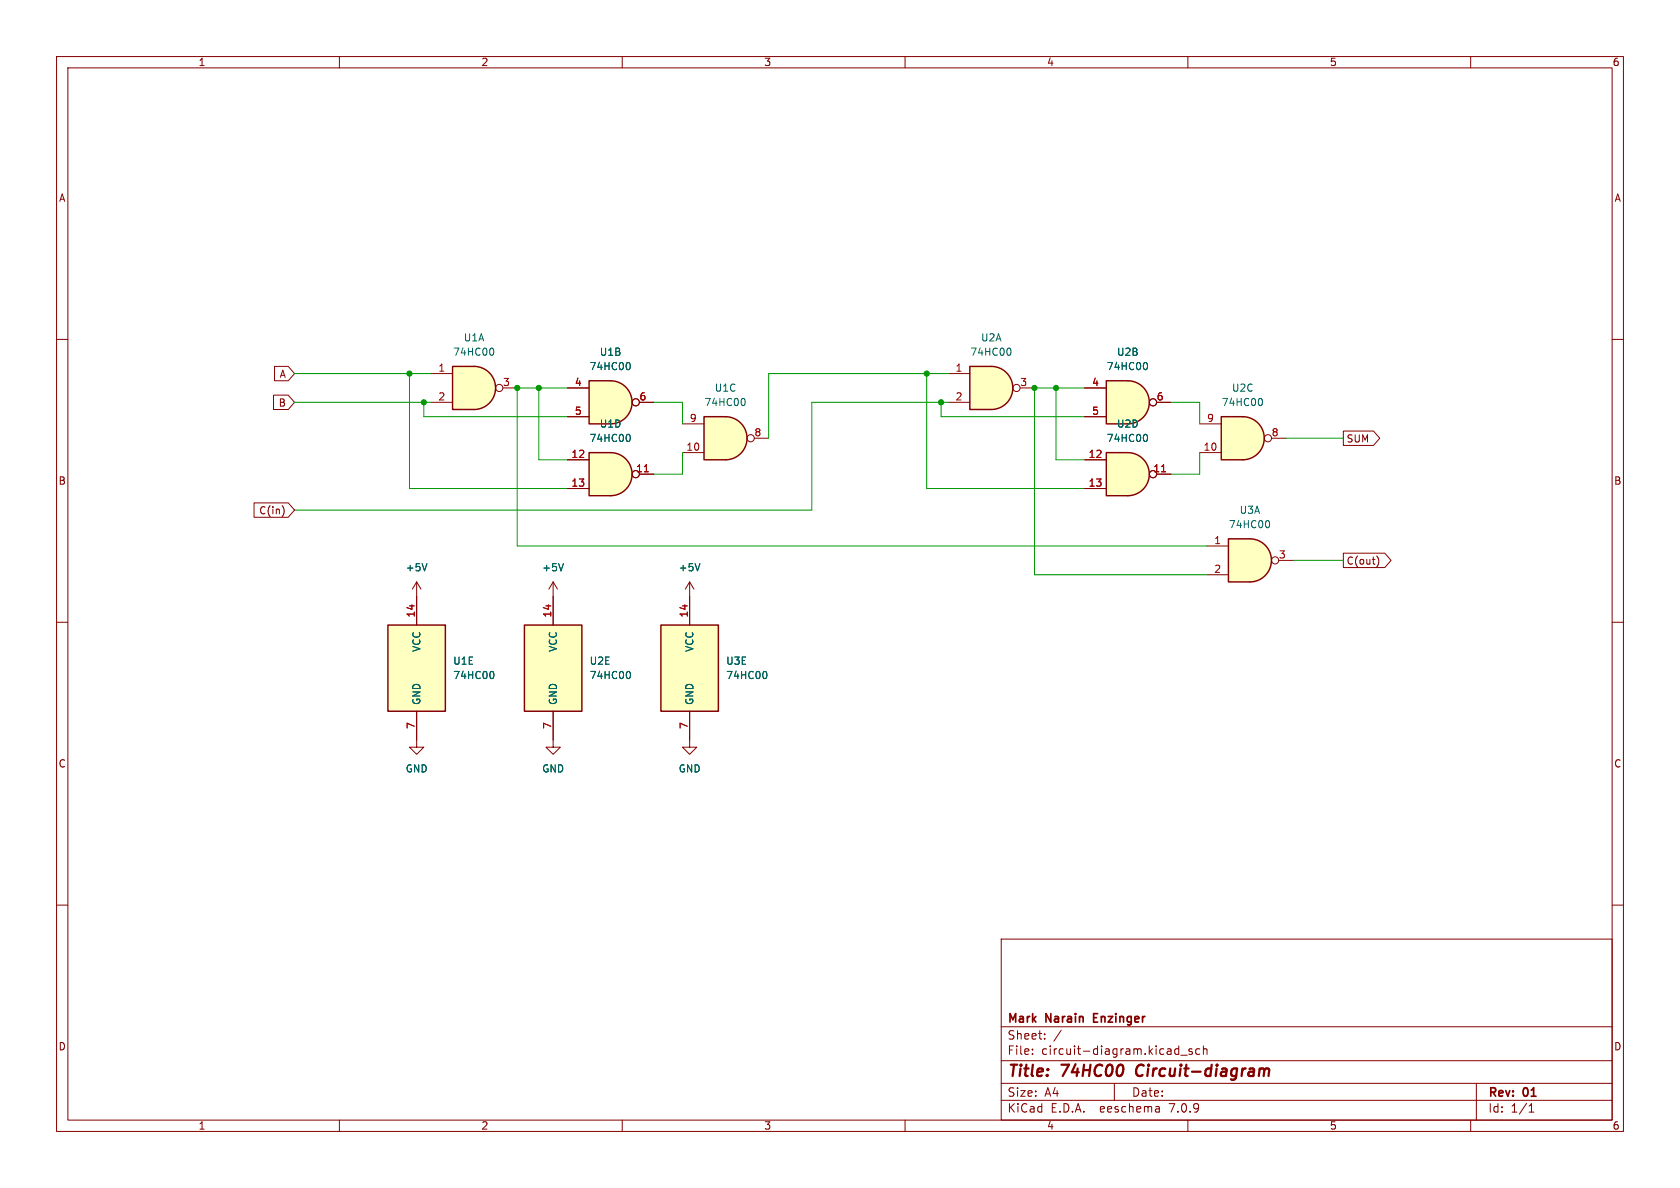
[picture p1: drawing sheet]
<svg xmlns="http://www.w3.org/2000/svg" width="297mm" height="210mm" viewBox="0 0 297 210" stroke-linecap="round" stroke-linejoin="round" font-family="sans-serif">
<g fill="none" stroke="#840000" stroke-width=".18">
<path d="M10 10h277v190h-277zM12 12h273v186h-273zM60 10v2M110 10v2M160 10v2M210 10v2M260 10v2M10 60h2M285 60h2M10 110h2M285 110h2M10 160h2"/>
<path d="M285 160h2M177 166h108v32h-108zM60 198v2M110 198v2M160 198v2M177 194.5h108M177 191.5h108M177 187.5h108M177 181.5h108M182.5 186.3v.1M182.5 185.5v.1M184.7 183.6v.1"/>
<path d="M184.7 182.8v.1M187.6 182.1l-1.3 2M197 191.5v3M204.9 195.7l.1 .9M205 196.5l-.2 .1M205 196h-.2M208.2 185.4l.2 .1M208.4 184.9v1.5M208.4 186.3l-.2 .1M208.7 186.5h1.2M210 198v2M210.7 185.5l-.3-.1-.2 .2v.2l.5 .2v.3h-.5"/>
<path d="M212.1 185.5l-.4-.1-.3 .3v.4l.1 .2h.6M212.7 185.5l.3-.1 .3 .1 .1 .9M212.7 184.9v1.5M260 198v2M261 191.5v6.5M270.3 196.6h.9M270.3 195.5l.4-.4v1.5"/>
</g>
<path d="M201.1 188.5a1.27 1.27 0 0 0 0 1.6M223.3 188.9l.2 .3M223.5 189.2l-.1 1M223.5 189.2a.5 .5 0 0 1 .8-.2v1.2" fill="none" stroke="#840000" stroke-width=".4"/>
<path d="M193.3 179.9h.5M194.1 179.2h-.8v1.5h.8" fill="none" stroke="#840000" stroke-width=".3"/>
<path d="M107.9 67.3a3.8 3.8 0 0 1 3.8 3.8 3.8 3.8 0 0 1-3.8 3.8z" fill="#ffffc2" stroke="#ffffc2" stroke-width=".18"/>
<path d="M104.1 67.3h3.8v7.6h-3.8z" fill="#ffffc2"/>
<path d="M104.1 67.3h3.8a3.8 3.8 0 0 1 3.8 3.8 3.8 3.8 0 0 1-3.8 3.8h-3.8z" fill="none" stroke="#840000" stroke-width=".25"/>
<g fill="none" stroke="#840000" stroke-width=".18">
<path d="M100.3 68.6h3.8M100.3 73.7h3.8M113 71.1h2.6"/>
<circle cx="112.4" cy="71.1" r=".63"/>
</g>
<path d="M111.1 64.1a.79 .79 0 0 1 0 1.2" fill="none" stroke="#006464" stroke-width=".18"/>
<path d="M175.3 64.8a3.8 3.8 0 0 1 3.8 3.8 3.8 3.8 0 0 1-3.8 3.8z" fill="#ffffc2" stroke="#ffffc2" stroke-width=".18"/>
<path d="M171.4 64.8h3.9v7.6h-3.9z" fill="#ffffc2"/>
<path d="M171.4 64.8h3.9a3.8 3.8 0 0 1 3.8 3.8 3.8 3.8 0 0 1-3.8 3.8h-3.9z" fill="none" stroke="#840000" stroke-width=".25"/>
<g fill="none" stroke="#840000" stroke-width=".18">
<path d="M167.6 66h3.8M167.6 71.1h3.8M180.3 68.6h2.6"/>
<circle cx="179.7" cy="68.6" r=".63"/>
</g>
<path d="M178.4 61.5a.79 .79 0 0 1 0 1.3" fill="none" stroke="#006464" stroke-width=".18"/>
<path d="M199.4 67.3a3.8 3.8 0 0 1 3.8 3.8 3.8 3.8 0 0 1-3.8 3.8z" fill="#ffffc2" stroke="#ffffc2" stroke-width=".18"/>
<path d="M195.6 67.3h3.8v7.6h-3.8z" fill="#ffffc2"/>
<path d="M195.6 67.3h3.8a3.8 3.8 0 0 1 3.8 3.8 3.8 3.8 0 0 1-3.8 3.8h-3.8z" fill="none" stroke="#840000" stroke-width=".25"/>
<g fill="none" stroke="#840000" stroke-width=".18">
<path d="M191.8 68.6h3.8M191.8 73.7h3.8M204.5 71.1h2.5"/>
<circle cx="203.8" cy="71.1" r=".63"/>
</g>
<path d="M202.6 64.1a.79 .79 0 0 1 0 1.2" fill="none" stroke="#006464" stroke-width=".18"/>
<path d="M219.7 73.7a3.8 3.8 0 0 1 3.8 3.8 3.8 3.8 0 0 1-3.8 3.8z" fill="#ffffc2" stroke="#ffffc2" stroke-width=".18"/>
<path d="M215.9 73.7h3.8v7.6h-3.8z" fill="#ffffc2"/>
<path d="M215.9 73.7h3.8a3.8 3.8 0 0 1 3.8 3.8 3.8 3.8 0 0 1-3.8 3.8h-3.8z" fill="none" stroke="#840000" stroke-width=".25"/>
<g fill="none" stroke="#840000" stroke-width=".18">
<path d="M212.1 74.9h3.8M224.8 77.5h2.5M212.1 80h3.8"/>
<circle cx="224.2" cy="77.5" r=".63"/>
</g>
<path d="M222.9 70.4a.79 .79 0 0 1 0 1.3" fill="none" stroke="#006464" stroke-width=".18"/>
<path d="M221 95.3a3.8 3.8 0 0 1 3.8 3.8 3.8 3.8 0 0 1-3.8 3.8z" fill="#ffffc2" stroke="#ffffc2" stroke-width=".18"/>
<path d="M217.2 95.3h3.8v7.6h-3.8z" fill="#ffffc2"/>
<path d="M217.2 95.3h3.8a3.8 3.8 0 0 1 3.8 3.8 3.8 3.8 0 0 1-3.8 3.8h-3.8z" fill="none" stroke="#840000" stroke-width=".25"/>
<g fill="none" stroke="#840000" stroke-width=".18">
<path d="M213.4 96.5h3.8M226.1 99.1h2.5M213.4 101.6h3.8"/>
<circle cx="225.4" cy="99.1" r=".63"/>
</g>
<path d="M224.1 92a.79 .79 0 0 1 0 1.3" fill="none" stroke="#006464" stroke-width=".18"/>
<path d="M199.4 80a3.8 3.8 0 0 1 3.8 3.8 3.8 3.8 0 0 1-3.8 3.8z" fill="#ffffc2" stroke="#ffffc2" stroke-width=".18"/>
<path d="M195.6 80h3.8v7.6h-3.8z" fill="#ffffc2"/>
<path d="M195.6 80h3.8a3.8 3.8 0 0 1 3.8 3.8 3.8 3.8 0 0 1-3.8 3.8h-3.8zM116.8 110.5h10.2v15.2h-10.2z" fill="none" stroke="#840000" stroke-width=".25"/>
<g fill="none" stroke="#840000" stroke-width=".18">
<path d="M191.8 81.3h3.8M191.8 86.4h3.8M204.5 83.8h2.5M121.9 105.4v5.1M121.9 125.7v5.1"/>
<circle cx="203.8" cy="83.8" r=".63"/>
</g>
<path d="M205.3 83.4h.8" fill="none" stroke="#a90000" stroke-width=".18"/>
<path d="M202.6 76.8a.79 .79 0 0 1 0 1.2M135.3 118.7a.79 .79 0 0 1 0 1.3" fill="none" stroke="#006464" stroke-width=".18"/>
<g fill="#ffffc2" stroke="#ffffc2" stroke-width=".18">
<path d="M116.8 110.5h10.2v15.2h-10.2z"/>
<path d="M107.9 80a3.8 3.8 0 0 1 3.8 3.8 3.8 3.8 0 0 1-3.8 3.8z"/>
</g>
<path d="M104.1 80h3.8v7.6h-3.8z" fill="#ffffc2"/>
<path d="M104.1 80h3.8a3.8 3.8 0 0 1 3.8 3.8 3.8 3.8 0 0 1-3.8 3.8h-3.8z" fill="none" stroke="#840000" stroke-width=".25"/>
<g fill="none" stroke="#840000" stroke-width=".18">
<path d="M100.3 81.3h3.8M100.3 86.4h3.8M113 83.8h2.6"/>
<circle cx="112.4" cy="83.8" r=".63"/>
</g>
<path d="M113.9 83.4h.7" fill="none" stroke="#a90000" stroke-width=".18"/>
<path d="M111.1 76.8a.79 .79 0 0 1 0 1.2" fill="none" stroke="#006464" stroke-width=".18"/>
<path d="M83.8 64.8a3.8 3.8 0 0 1 3.8 3.8 3.8 3.8 0 0 1-3.8 3.8z" fill="#ffffc2" stroke="#ffffc2" stroke-width=".18"/>
<path d="M80 64.8h3.8v7.6h-3.8z" fill="#ffffc2"/>
<path d="M80 64.8h3.8a3.8 3.8 0 0 1 3.8 3.8 3.8 3.8 0 0 1-3.8 3.8h-3.8z" fill="none" stroke="#840000" stroke-width=".25"/>
<g fill="none" stroke="#840000" stroke-width=".18">
<path d="M76.2 66h3.8M76.2 71.1h3.8M88.9 68.6h2.5"/>
<circle cx="88.3" cy="68.6" r=".63"/>
</g>
<path d="M87 61.5a.79 .79 0 0 1 0 1.3" fill="none" stroke="#006464" stroke-width=".18"/>
<path d="M128.3 73.7a3.8 3.8 0 0 1 3.8 3.8 3.8 3.8 0 0 1-3.8 3.8z" fill="#ffffc2" stroke="#ffffc2" stroke-width=".18"/>
<path d="M124.5 73.7h3.8v7.6h-3.8z" fill="#ffffc2"/>
<path d="M124.5 73.7h3.8a3.8 3.8 0 0 1 3.8 3.8 3.8 3.8 0 0 1-3.8 3.8h-3.8zM68.6 110.5h10.1v15.2h-10.1zM92.7 110.5h10.2v15.2h-10.2z" fill="none" stroke="#840000" stroke-width=".25"/>
<g fill="none" stroke="#840000" stroke-width=".18">
<path d="M48.4 69.8h2.6l1.1 1.3-1.1 1.3h-2.6zM48.5 64.8h2.5l1.1 1.2-1.1 1.3h-2.5zM100.3 68.6h3.8M100.3 73.7h3.8M113 71.1h2.6M120.6 74.9h3.9M133.3 77.5h2.6M191.8 68.6h3.8M191.8 73.7h3.8M204.5 71.1h2.5M237.5 76.2h5.3l1.1 1.3-1.1 1.2h-5.3zM44.9 88.9h6.1l1.1 1.3-1.1 1.2h-6.1z"/>
<path d="M49.9 89.4a1.49 1.49 0 0 1 0 1.9M100.3 81.3h3.8M100.3 86.4h3.8M113 83.8h2.6M120.6 80h3.9M191.8 81.3h3.8M191.8 86.4h3.8M204.5 83.8h2.5M237.5 97.8h7.3l1.1 1.3-1.1 1.2h-7.3zM243.4 98.3a1.46 1.46 0 0 1 0 1.9M73.7 102.9l-.8 1.2M73.7 102.9v7.6"/>
<path d="M73.7 102.9l.7 1.2M97.8 102.9l-.8 1.2M97.8 102.9v7.6M97.8 102.9l.8 1.2M121.9 102.9l-.7 1.2M121.9 102.9v7.6M121.9 102.9l.8 1.2M73.7 125.7v6.4h1.2l-1.2 1.3-1.3-1.3h1.3M97.8 125.7v6.4h1.3l-1.3 1.3-1.3-1.3h1.3M121.9 125.7v6.4h1.3l-1.3 1.3-1.3-1.3h1.3"/>
<circle cx="112.4" cy="71.1" r=".63"/>
<circle cx="132.7" cy="77.5" r=".63"/>
<circle cx="203.8" cy="71.1" r=".63"/>
<circle cx="112.4" cy="83.8" r=".63"/>
<circle cx="203.8" cy="83.8" r=".63"/>
</g>
<path d="M111.1 64.1a.79 .79 0 0 1 0 1.2M111.1 76.8a.79 .79 0 0 1 0 1.2M131.4 70.4a.79 .79 0 0 1 0 1.3M202.6 64.1a.79 .79 0 0 1 0 1.2M202.6 76.8a.79 .79 0 0 1 0 1.2M75.5 99.6l-.4 1.3M99.6 99.6l-.4 1.3M123.7 99.6l-.4 1.3M87 118.7a.79 .79 0 0 1 0 1.3M111.1 118.7a.79 .79 0 0 1 0 1.3M135.3 118.7a.79 .79 0 0 1 0 1.3" fill="none" stroke="#006464" stroke-width=".18"/>
<g fill="#ffffc2" stroke="#ffffc2" stroke-width=".18">
<path d="M68.6 110.5h10.1v15.2h-10.1z"/>
<path d="M92.7 110.5h10.2v15.2h-10.2z"/>
</g>
<g fill="none" stroke="#009600" stroke-width=".18">
<path d="M52.1 71.1h24.1M52.1 66h24.1M72.4 66v20.4h27.9M74.9 71.1v2.6h25.4M95.2 68.6v12.7h5.1M100.3 68.6h-8.9v27.9h122M115.6 71.1h5v3.8M163.8 66v20.4h28M166.4 71.1v2.6h25.4M167.6 71.1h-24.1v19.1h-91.4M167.6 66h-31.7v11.5M186.7 68.6v12.7h5.1"/>
<path d="M191.8 68.6h-8.9v33h30.5M207 71.1h5.1v3.8M227.3 77.5h10.2M120.6 80v3.8h-5M212.1 80v3.8h-5.1M228.6 99.1h8.9"/>
</g>
<path d="M113.9 83.4h.7M205.3 83.4h.8" fill="none" stroke="#a90000" stroke-width=".18"/>
<g fill="#009600" stroke="#009600" stroke-width=".18">
<circle cx="182.9" cy="68.6" r=".46"/>
<circle cx="166.4" cy="71.1" r=".46"/>
<circle cx="163.8" cy="66" r=".46"/>
<circle cx="186.7" cy="68.6" r=".46"/>
<circle cx="95.2" cy="68.6" r=".46"/>
<circle cx="91.4" cy="68.6" r=".46"/>
<circle cx="74.9" cy="71.1" r=".46"/>
<circle cx="72.4" cy="66" r=".46"/>
</g>
<g font-size="2.8" fill="#840000">
<text x="178" y="190.9">Title:</text>
<text x="187.7" y="190.9">74HC00</text>
<text x="201.7" y="190.9">Circuit-diagram</text>
</g>
<g font-size="2.1" fill="#840000">
<text x="178" y="184">Sheet:</text>
<text x="178" y="181.2">Mark</text>
<text x="185" y="181.2">Narain</text>
<text x="194" y="181.2">Enzinger</text>
<text x="178" y="186.7">File:</text>
<text x="184.1" y="186.7">circuit-diagram.kicad_sch</text>
<text x="178" y="196.9">KiCad</text>
<text x="178" y="194.1">Size:</text>
<text x="184.7" y="194.1">A4</text>
<text x="185.7" y="196.9">E.D.A.</text>
<text x="194.6" y="196.9">eeschema</text>
<text x="200" y="194.1">Date:</text>
<text x="207" y="196.9">7.0.9</text>
<text x="263" y="194.3">Rev:</text>
<text x="263" y="196.9">Id:</text>
<text x="267.1" y="196.9">1/1</text>
<text x="269.4" y="194.3">01</text>
</g>
<g font-size="1.8" fill="#840000">
<text x="35" y="11.9">1</text>
<text x="85" y="11.9">2</text>
<text x="135" y="11.9">3</text>
<text x="185" y="11.9">4</text>
<text x="235" y="11.9">5</text>
<text x="285" y="11.9">6</text>
<text x="10.3" y="35.9">A</text>
<text x="285.3" y="35.9">A</text>
<text x="49.3" y="67">A</text>
<text x="49.2" y="72.1">B</text>
<text x="238" y="78.4">SUM</text>
<text x="10.3" y="85.9">B</text>
<text x="285.3" y="85.9">B</text>
<text x="45.7" y="91.1">C(in)</text>
<text x="238" y="100">C(out)</text>
<text x="10.3" y="135.9">C</text>
<text x="285.3" y="135.9">C</text>
<text x="10.3" y="185.9">D</text>
<text x="285.3" y="185.9">D</text>
<text x="35" y="199.9">1</text>
<text x="85" y="199.9">2</text>
<text x="135" y="199.9">3</text>
<text x="185" y="199.9">4</text>
<text x="235" y="199.9">5</text>
<text x="285" y="199.9">6</text>
</g>
<g font-size="1.8" fill="#a90000">
<text x="77.4" y="65.8">1</text>
<text x="168.8" y="65.8">1</text>
<text x="77.4" y="70.9">2</text>
<text x="88.8" y="68.3">3</text>
<text x="101.5" y="68.3">4</text>
<text x="113" y="70.9">6</text>
<text x="168.8" y="70.9">2</text>
<text x="180.3" y="68.3">3</text>
<text x="193" y="68.3">4</text>
<text x="204.4" y="70.9">6</text>
<text x="101.5" y="73.4">5</text>
<text x="121.8" y="74.7">9</text>
<text x="133.3" y="77.2">8</text>
<text x="193" y="73.4">5</text>
<text x="213.3" y="74.7">9</text>
<text x="224.7" y="77.2">8</text>
<text x="100.9" y="81">12</text>
<text x="112.4" y="83.6">11</text>
<text x="121.2" y="79.8">10</text>
<text x="192.4" y="81">12</text>
<text x="203.8" y="83.6">11</text>
<text x="212.7" y="79.8">10</text>
<text x="100.9" y="86.1">13</text>
<text x="192.4" y="86.1">13</text>
<text x="214.6" y="96.3">1</text>
<text x="214.6" y="101.3">2</text>
<text x="226" y="98.8">3</text>
<text x="73.4" y="109.3" transform="rotate(-90 73.4 109.3)">14</text>
<text x="97.5" y="109.3" transform="rotate(-90 97.5 109.3)">14</text>
<text x="121.7" y="109.3" transform="rotate(-90 121.7 109.3)">14</text>
<text x="73.4" y="129" transform="rotate(-90 73.4 129)">7</text>
<text x="97.5" y="129" transform="rotate(-90 97.5 129)">7</text>
<text x="121.7" y="129" transform="rotate(-90 121.7 129)">7</text>
</g>
<g font-size="1.8" fill="#006464">
<text x="80" y="63.1">74HC00</text>
<text x="81.9" y="60.6">U1A</text>
<text x="104.1" y="65.6">74HC00</text>
<text x="105.9" y="63.1">U1B</text>
<text x="171.4" y="63.1">74HC00</text>
<text x="173.3" y="60.6">U2A</text>
<text x="195.6" y="65.6">74HC00</text>
<text x="197.4" y="63.1">U2B</text>
<text x="124.4" y="72">74HC00</text>
<text x="126.3" y="69.4">U1C</text>
<text x="215.9" y="72">74HC00</text>
<text x="217.7" y="69.4">U2C</text>
<text x="105.9" y="75.8">U1D</text>
<text x="197.4" y="75.8">U2D</text>
<text x="104.1" y="78.3">74HC00</text>
<text x="195.6" y="78.3">74HC00</text>
<text x="217.2" y="93.6">74HC00</text>
<text x="219.1" y="91">U3A</text>
<text x="71.6" y="101.2">+5V</text>
<text x="95.8" y="101.2">+5V</text>
<text x="119.9" y="101.2">+5V</text>
<text x="74.5" y="115.3" transform="rotate(-90 74.5 115.3)">VCC</text>
<text x="80" y="117.7">U1E</text>
<text x="98.7" y="115.3" transform="rotate(-90 98.7 115.3)">VCC</text>
<text x="104.1" y="117.7">U2E</text>
<text x="122.8" y="115.3" transform="rotate(-90 122.8 115.3)">VCC</text>
<text x="128.3" y="117.7">U3E</text>
<text x="74.5" y="124.7" transform="rotate(-90 74.5 124.7)">GND</text>
<text x="80" y="120.2">74HC00</text>
<text x="98.7" y="124.7" transform="rotate(-90 98.7 124.7)">GND</text>
<text x="104.1" y="120.2">74HC00</text>
<text x="122.8" y="124.7" transform="rotate(-90 122.8 124.7)">GND</text>
<text x="128.3" y="120.2">74HC00</text>
<text x="71.6" y="136.8">GND</text>
<text x="95.8" y="136.8">GND</text>
<text x="119.9" y="136.8">GND</text>
</g>
</svg>
